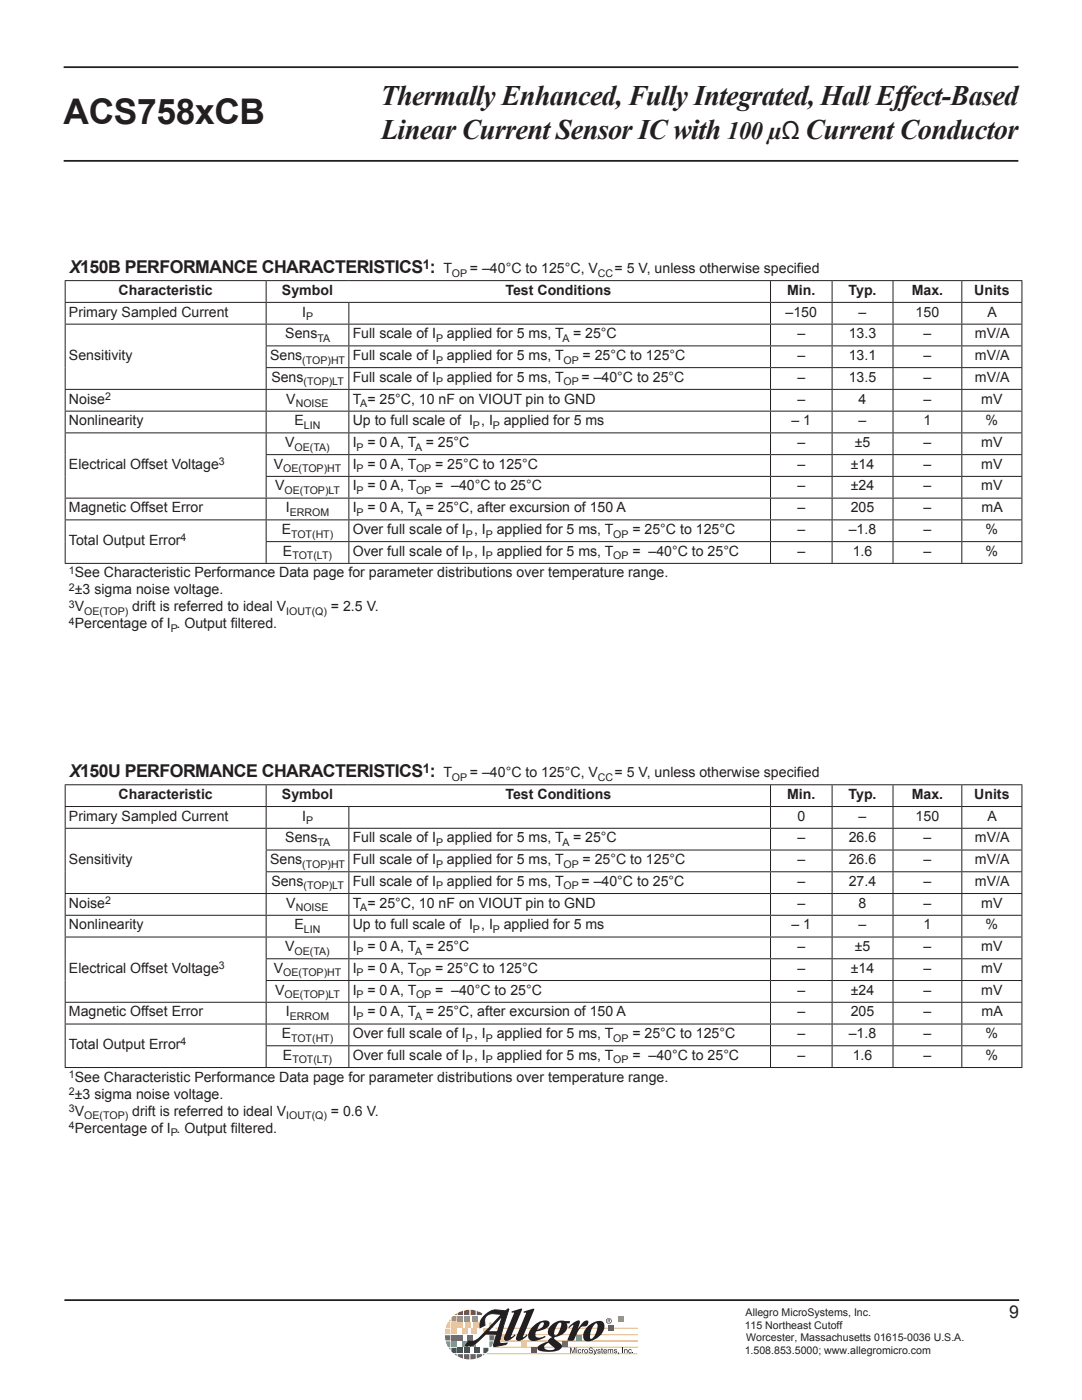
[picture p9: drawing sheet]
<svg xmlns="http://www.w3.org/2000/svg" width="216mm" height="279mm" viewBox="0 0 216 279" stroke-linecap="round" stroke-linejoin="round" font-family="sans-serif">
<path d="M12.7 13.4h190.5M12.7 32.1h190.5M12.9 259.5h190.5" fill="none" stroke="#231f20" stroke-width=".35"/>
<path d="M97.1 270.1h30M98.4 268.9h28.9M98.9 267.6h28.4" fill="none" stroke="#f99d33" stroke-width=".2"/>
<path d="M96.4 270.3h.3l-.3 .2z" fill="#593b97"/>
<path d="M89.9 263.2v.5h-.4z" fill="#f15a30"/>
<path d="M89.4 263.9h.5v1.1h-1z" fill="#f99d33"/>
<path d="M88.9 265.2h1v1h-1.1z" fill="#fff200"/>
<path d="M88.8 266.4h1.1v1.1h-1z" fill="#36b557"/>
<path d="M88.9 267.7h1v1.1a.75 .75 0 0 1-.9-.8z" fill="#00a6be"/>
<path d="M89.5 269h.4v.4z" fill="#0077c0"/>
<path d="M90.7 262.4l.4-.3v.3z" fill="#ed1556"/>
<path d="M90.1 263l.3-.4h.7v1.1h-1z" fill="#f15a30"/>
<path d="M90.1 263.9h1v1.1h-1z" fill="#f99d33"/>
<path d="M90.1 265.2h1v1h-1z" fill="#fff200"/>
<path d="M90.1 266.4h1v1.1h-1z" fill="#36b557"/>
<path d="M90.1 267.7h1v1.1h-1z" fill="#00a6be"/>
<path d="M90.1 269h1v1h-.7l-.3-.3z" fill="#0077c0"/>
<path d="M90.6 270.3h.5v.3z" fill="#593b97"/>
<path d="M91.3 262l1.1-.4v.8h-1.1z" fill="#ed1556"/>
<path d="M91.3 262.6h1.1v1.1h-1.1z" fill="#f15a30"/>
<path d="M91.3 263.9h1.1v1.1h-1.1z" fill="#f99d33"/>
<path d="M92.2 265.2h1.1v1h-1.1z" fill="#fff200"/>
<path d="M91.3 266.4h1.1v1.1h-1.1z" fill="#36b557"/>
<path d="M92.2 267.7h1.1v1.1h-1.1z" fill="#00a6be"/>
<path d="M91.3 269h1.1v1h-1.1z" fill="#0077c0"/>
<path d="M91.3 270.3h1.1v.8l-1.1-.4z" fill="#593b97"/>
<path d="M92.6 261.5l1.1-.1v1h-1.1z" fill="#ed1556"/>
<path d="M92.6 262.6h1.1v1.1h-1.1z" fill="#f15a30"/>
<path d="M92.9 263.9h1.1v1.1h-1.1z" fill="#f99d33"/>
<path d="M94.1 265.2h1.1v1h-1.1z" fill="#fff200"/>
<path d="M93.3 266.4h1.1v1.1h-1.1z" fill="#36b557"/>
<path d="M93.9 267.7h1.1v1.1h-1.1z" fill="#00a6be"/>
<path d="M92.6 269h1.1v1h-1.1z" fill="#0077c0"/>
<path d="M92.6 270.3h1.1v1l-1.1-.1z" fill="#593b97"/>
<path d="M93.9 261.4l1 .1v.9h-1z" fill="#ed1556"/>
<path d="M94.3 262.6h1v1.1h-1z" fill="#f15a30"/>
<path d="M96.5 265.2h1.1v1h-1.1z" fill="#fff200"/>
<path d="M94.7 269h1v1h-1z" fill="#0077c0"/>
<g fill="#593b97">
<path d="M93.9 270.3h1v.8l-1 .2z"/>
<path d="M95.1 270.3h1.1v.3l-1.1 .5z"/>
</g>
<path d="M94.5 263.9h1.1v1.1h-1.1z" fill="#f99d33"/>
<path d="M96.4 269h1.1a1.02 1.02 0 0 1-.5 1h-.6z" fill="#0077c0"/>
<path d="M97.7 263.9h.3l.5 1.1h-.8z" fill="#f99d33"/>
<path d="M97.7 266.4h1l-.2 1.1h-.8z" fill="#36b557"/>
<path d="M97.7 267.7h.8l-.1 .3a.76 .76 0 0 1-.7 .8z" fill="#00a6be"/>
<path d="M95.1 261.6l1.1 .5v.3h-1.1z" fill="#ed1556"/>
<path d="M99.8 266.4h1.1v1.1h-1.1z" fill="#fff200"/>
<path d="M106.1 269h1.1v1h-1.1z" fill="#ed1556"/>
<path d="M112.3 267.7h1v1.1h-1z" fill="#36b557"/>
<path d="M115 266.4h1.1v1.1h-1.1z" fill="#00a6be"/>
<path d="M123.3 262.7h1.1v1h-1.1z" fill="#f15a30"/>
<path d="M104 267.7h1.1v1.1h-1.1z" fill="#f99d33"/>
<g fill="#231f20">
<path d="M113.8 269h.2l.3 .9 .3-.9h.2v1.1h-.1v-1l-.3 1h-.2l-.3-1v1h-.1z"/>
<path d="M115.5 269.3h.4l.1 .2-.2-.1a.27 .27 0 0 0-.4 .2 .27 .27 0 0 0 .4 .3l.2-.1-.1 .1a.34 .34 0 0 1-.6 0z"/>
<path d="M116.1 269.3l.2 .1 .2-.2-.2 .4v.5h-.2z"/>
<path d="M117.6 269h.5l.2 .3-.4-.2-.3 .2 .7 .3a.42 .42 0 0 1-.4 .5 .42 .42 0 0 1-.5-.4l.5 .3 .3-.2-.6-.3-.1-.2z"/>
<path d="M118.4 269.3h.2l.2 .6 .2-.6h.1l-.4 1.1h-.2l.2-.3z"/>
<path d="M119.3 269.3l.2-.1 .3 .2-.4 .1 .4 .2-.1 .3-.5-.1v-.1l.3 .2 .2-.2-.4-.2z"/>
<path d="M120 269l.3 .3-.1 .1 .1 .7-.2-.1-.1-.6h-.1z"/>
<path d="M121.3 269.3l.1 .1 .8-.1 .1 .8h-.1v-.6l-.1-.1-.2 .2v.5h-.2l-.1-.7-.2 .2v.5h-.1z"/>
<path d="M122.6 269.3l.2-.1 .3 .2-.5 .1 .5 .2-.1 .3-.5-.1v-.1l.3 .2 .2-.2-.4-.2z"/>
<path d="M123.3 269.9h.2l-.2 .4z"/>
<path d="M124.2 269h.1v1.1h-.1z"/>
<path d="M124.6 269.3h.6v.8h-.1l-.1-.7h-.1l-.2 .2v.5h-.1z"/>
<path d="M125.5 269.3h.4l.1 .2-.1-.1a.27 .27 0 0 0-.4 .2 .27 .27 0 0 0 .3 .3l.2-.1v.1a.34 .34 0 0 1-.6 0z"/>
<path d="M126.2 269.9h.2v.2h-.2z"/>
<path d="M115 269.3v.8h.2v-.8zM115 269v.1h.2v-.1z"/>
<path d="M116.6 269.7a.4 .4 0 0 0 .8 0 .4 .4 0 0 0-.8 0zM116.7 269.7a.3 .3 0 0 1 .6 0 .3 .3 0 0 1-.6 0z"/>
<path d="M120.6 269.3a.42 .42 0 0 0-.2 .6 .42 .42 0 0 0 .6 .1l.1-.2-.3 .2-.3-.3h.6v-.2l-.1-.2zM120.6 269.4h.3l.1 .2h-.5z"/>
</g>
<path d="M98.9 265.1h28.4M99.1 266.3l28.2 .1" fill="none" stroke="#f99d33" stroke-width=".2"/>
<g fill="#231f20">
<path d="M102.1 261.7l1.8-.5 .3 .1-2.3 5.5 .8-.5 .2 .2a1.94 1.94 0 0 1-2.2 1l-.1-.6 1.9-4.8v-.1h-.4z"/>
<path d="M104.5 261.7l1.9-.5 .2 .1-2.3 5.6 .8-.6 .2 .2-1 .8a.92 .92 0 0 1-1.3 .1v-.6l1.9-4.6v-.3l-.4 .1z"/>
<path d="M106.4 264.6a2.45 2.45 0 0 1 3.2-.8 1.36 1.36 0 0 1-1.3 1.6l-1.3 .3 .1-.3a1.31 1.31 0 0 0 1.4-1.5 1.17 1.17 0 0 0-1.2 1.1 1.76 1.76 0 0 0-.3 1.8 1.75 1.75 0 0 0 1.8-.2v.2a3.8 3.8 0 0 1-2.9 .7 1.37 1.37 0 0 1-.1-2z"/>
<path d="M113.4 264.9l1.1-1a.88 .88 0 0 1 1.2-.2l-.4 1.6 1-1.4 .5-.3h.5a.82 .82 0 0 1-.1 .9 .82 .82 0 0 1-1 .2 4.9 4.9 0 0 0-1.6 2.7l-.6 .2-.8-.2 1.2-2.9-.8 .5z"/>
<path d="M117.2 264.8l.7-.6 1-.4v.3a3.2 3.2 0 0 0-1.1 3.1h.2a3.1 3.1 0 0 0 1.1-3.1h-.2v-.3a1.11 1.11 0 0 1 1.3-.1 1.11 1.11 0 0 1 .4 1.3 3.5 3.5 0 0 1-3.7 2.6 1.66 1.66 0 0 1 0-2.5z"/>
<path d="M110 264.4l.7-.4 .8-.4 .1 .4-.3 .3a3.1 3.1 0 0 0-.6 2.2h.1a1.5 1.5 0 0 0 1-1.4l.2-1-.2-.1h-.2l-.1-.4 2.3 .1-.2 .4h-.5a1.89 1.89 0 0 1-1.5 2.5l-.9 .3a.41 .41 0 0 0 .3 .6l.9 .7 .2 .4a1.83 1.83 0 0 1-2.1 1.2l-1.5-.1a1.2 1.2 0 0 1-1.3-.5 2.03 2.03 0 0 1 1.8-1.4l.3-.1 .1 .3-.2 .1a.67 .67 0 0 0-.6 .8 .67 .67 0 0 0 .8 .5h.7a.46 .46 0 0 0 .6-.3l-.7-.6a.77 .77 0 0 1-.3-1.3l.5-.4a1.15 1.15 0 0 1-.9-.8 1.15 1.15 0 0 1 .4-1.2z"/>
</g>
<path d="M100.2 262.6l-.9 3.2h-2zM96.7 262.6l-.8 1-.1 1.4 1-.5a1.63 1.63 0 0 1 1.5-2.3l1.8 .1-4.6 4.9a2.14 2.14 0 0 1-2 .5l-.6 .8a2.43 2.43 0 0 0 2.5-.8l1.5-1.4h2.2l-.7 2.2 .1 .2 2.4-.4 .3-.3-1.3 .1-.2-.3 .8-3.4 1-3.1-.1-.1-.7 .4a3.9 3.9 0 0 0-3 .2z" fill-rule="evenodd" fill="#231f20"/>
<path d="M96.7 262.6l1-.8a2.58 2.58 0 0 1 2-.3l1 .1 .7-.4 .1 .1-1 3.1-.8 3.4 .2 .3 1.3-.1-.3 .3-2.4 .4-.1-.2 .7-2.2h-2.2a8.8 8.8 0 0 1-2.6 2.1l-.8 .2-.6-.1 .6-.8a2.32 2.32 0 0 0 2.3-.9l4.3-4.5a3.1 3.1 0 0 0-3 .3 2.05 2.05 0 0 0-.3 1.9l-1 .5 .1-1.4zM100.2 262.6l-.9 3.2h-2z" fill="none" stroke="#231f20" stroke-width=".2"/>
<path d="M121.4 264.6h1.1v1h-1.1z" fill="#593b97"/>
<path d="M120.9 263.6a.6 .6 0 0 0 1.2 0 .6 .6 0 0 0-1.2 0zM121 263.6a.5 .5 0 0 1 1 0 .5 .5 0 0 1-1 0zM121.3 263.3v.6l.1-.2 .4 .2-.2-.2 .1-.2v-.2zM121.4 263.4h.2v.2h-.2z" fill-rule="evenodd" fill="#231f20"/>
<g fill="none" stroke="#231f20" stroke-width=".2">
<path d="M12.9 56h191.1M13 56.1v4.2M53.1 56.1v4.2M153.7 56.1v4.2M166 56.1v4.2M178.2 56.1v4.2M191.9 56.1v4.2M203.9 56.1v4.2M12.9 60.3h191.1M13 60.4v4.2M13 64.8v12.8M13 77.8v4.2"/>
<path d="M53.1 60.4v4.2M53.1 64.8v4.1M53.1 69.1v4.2M53.1 73.5v4.1M53.1 77.8v4.2M69.6 60.4v4.2M69.6 64.8v4.1M69.6 69.1v4.2M69.6 73.5v4.1M69.6 77.8v4.2M153.7 64.8v4.1M153.7 69.1v4.2"/>
<path d="M153.7 73.5v4.1M153.7 77.8v4.2M153.7 60.4v4.2M166 64.8v4.1M166 69.1v4.2M166 73.5v4.1M166 77.8v4.2M166 60.4v4.2M178.2 64.8v4.1M178.2 69.1v4.2M178.2 73.5v4.1M178.2 77.8v4.2"/>
<path d="M178.2 60.4v4.2M191.9 64.8v4.1M191.9 69.1v4.2M191.9 73.5v4.1M191.9 77.8v4.2M191.9 60.4v4.2M203.9 64.8v4.1M203.9 69.1v4.2M203.9 73.5v4.1M203.9 77.8v4.2M203.9 60.4v4.2M204 69h-151"/>
<path d="M204 73.4h-151M204 77.7h-191.1M204 64.7h-191.1M13 86.5v12.8M13 99.5v4.2M13 82.1v4.2M53 90.7h151M53 95.1h151M53.1 86.5v4.1M53.1 90.8v4.2M53.1 95.2v4.1M53.1 99.5v4.2"/>
<path d="M53.1 82.1v4.2M69.6 86.5v4.1M69.6 90.8v4.2M69.6 95.2v4.1M69.6 99.5v4.2M69.6 82.1v4.2M153.7 86.5v4.1M153.7 90.8v4.2M153.7 95.2v4.1M153.7 82.1v4.2M153.7 99.5v4.2M166 86.5v4.1"/>
<path d="M166 90.8v4.2M166 95.2v4.1M166 82.1v4.2M166 99.5v4.2M178.2 86.5v4.1M178.2 90.8v4.2M178.2 95.2v4.1M178.2 82.1v4.2M178.2 99.5v4.2M191.9 86.5v4.1M191.9 90.8v4.2M191.9 95.2v4.1"/>
<path d="M191.9 99.5v4.2M191.9 82.1v4.2M203.9 82.1v4.2M203.9 86.5v4.1M203.9 90.8v4.2M203.9 95.2v4.1M203.9 99.5v4.2M204 99.4h-191.1M204 86.4h-191.1M204 82.1h-191.1M12.9 112.4h191.1M13 103.8v8.5"/>
<path d="M53.1 103.8v4.2M53.1 108.2v4.1M69.6 103.8v4.2M69.6 108.2v4.1M153.7 103.8v4.2M153.7 108.2v4.1M166 103.8v4.2M166 108.2v4.1M178.2 103.8v4.2M178.2 108.2v4.1M191.9 103.8v4.2M191.9 108.2v4.1"/>
<path d="M203.9 103.8v4.2M203.9 108.2v4.1M204 103.8h-191.1M204 108.1h-151M12.9 156.6h191.1M13 156.7v4.2M53.1 156.7v4.2M153.7 156.7v4.2M166 156.7v4.2M178.2 156.7v4.2M191.9 156.7v4.2M203.9 156.7v4.2"/>
<path d="M12.9 165.3h191.1M12.9 178.3h191.1M13 161v4.2M13 165.4v12.8M13 178.4v4.2M53 169.6h151M53 174h151M53.1 161v4.2M53.1 165.4v4.2M53.1 169.7v4.2M53.1 174.1v4.1M53.1 178.4v4.2"/>
<path d="M69.6 161v4.2M69.6 165.4v4.2M69.6 169.7v4.2M69.6 174.1v4.1M69.6 178.4v4.2M153.7 165.4v4.2M153.7 169.7v4.2M153.7 174.1v4.1M153.7 178.4v4.2M153.7 161v4.2M166 165.4v4.2M166 169.7v4.2"/>
<path d="M166 174.1v4.1M166 178.4v4.2M166 161v4.2M178.2 165.4v4.2M178.2 169.7v4.2M178.2 174.1v4.1M178.2 178.4v4.2M178.2 161v4.2M191.9 165.4v4.2M191.9 169.7v4.2M191.9 174.1v4.1M191.9 178.4v4.2"/>
<path d="M191.9 161v4.2M203.9 165.4v4.2M203.9 169.7v4.2M203.9 174.1v4.1M203.9 178.4v4.2M203.9 161v4.2M204 161h-191.1M12.9 187h191.1M12.9 182.7h191.1M13 187.1v12.8M13 182.8v4.1M53 195.7h151"/>
<path d="M53.1 187.1v4.2M53.1 191.4v4.2M53.1 195.8v4.1M53.1 182.8v4.1M69.6 187.1v4.2M69.6 191.4v4.2M69.6 195.8v4.1M69.6 182.8v4.1M153.7 187.1v4.2M153.7 191.4v4.2M153.7 195.8v4.1M153.7 182.8v4.1"/>
<path d="M166 187.1v4.2M166 191.4v4.2M166 195.8v4.1M166 182.8v4.1M178.2 187.1v4.2M178.2 191.4v4.2M178.2 195.8v4.1M178.2 182.8v4.1M191.9 187.1v4.2M191.9 191.4v4.2M191.9 195.8v4.1M191.9 182.8v4.1"/>
<path d="M203.9 182.8v4.1M203.9 187.1v4.2M203.9 191.4v4.2M203.9 195.8v4.1M204 191.3h-151M12.9 213h191.1M12.9 200h191.1M12.9 204.4h191.1M13 200.1v4.2M13 204.5v8.5M53 208.7h151M53.1 200.1v4.2"/>
<path d="M53.1 204.5v4.1M53.1 208.8v4.2M69.6 200.1v4.2M69.6 204.5v4.1M69.6 208.8v4.2M153.7 204.5v4.1M153.7 208.8v4.2M153.7 200.1v4.2M166 204.5v4.1M166 208.8v4.2M166 200.1v4.2M178.2 204.5v4.1"/>
<path d="M178.2 208.8v4.2M178.2 200.1v4.2M191.9 200.1v4.2M191.9 204.5v4.1M191.9 208.8v4.2M203.9 200.1v4.2M203.9 204.5v4.1M203.9 208.8v4.2"/>
</g>
<text font-size="7.1" fill="#231f20" x="12.7" y="24.8">ACS758xCB</text>
<g font-size="5.6" fill="#231f20">
<text x="75.9" y="21">Thermally Enhanced, Fully Integrated, Hall Effect-Based</text>
<text x="76" y="27.8">Linear Current Sensor IC with</text>
<text x="160.8" y="27.8">Current Conductor</text>
</g>
<text font-size="4.9" fill="#231f20" x="145" y="27.8">100 μΩ</text>
<g font-size="3.5" fill="#231f20">
<text x="13.8" y="54.5">X150B PERFORMANCE CHARACTERISTICS :</text>
<text x="13.8" y="155.1">X150U PERFORMANCE CHARACTERISTICS :</text>
<text x="201.4" y="263.1">9</text>
</g>
<g font-size="2.8" fill="#231f20">
<text x="23.6" y="58.8">Characteristic</text>
<text x="56.3" y="58.8">Symbol</text>
<text x="88.5" y="54.5">T</text>
<text x="93.8" y="54.5">= –40°C to 125°C, V</text>
<text x="100.9" y="58.8">Test Conditions</text>
<text x="122.6" y="54.5">= 5 V, unless otherwise specified</text>
<text x="157.1" y="58.8">Min.</text>
<text x="169.3" y="58.8">Typ.</text>
<text x="181.9" y="58.8">Max.</text>
<text x="194.4" y="58.8">Units</text>
<text x="13.8" y="63.2">Primary Sampled Current</text>
<text x="60.3" y="63.2">I</text>
<text x="156.8" y="63.2">–150</text>
<text x="171.3" y="63.2">–</text>
<text x="182.7" y="63.2">150</text>
<text x="197.1" y="63.2">A</text>
<text x="13.8" y="71.8">Sensitivity</text>
<text x="53.9" y="71.8">Sens</text>
<text x="56.9" y="67.5">Sens</text>
<text x="70.4" y="67.5">Full scale of I</text>
<text x="70.4" y="71.8">Full scale of I</text>
<text x="89.2" y="67.5">applied for 5 ms, T = 25°C</text>
<text x="89.2" y="71.8">applied for 5 ms, T</text>
<text x="116.2" y="71.8">= 25°C to 125°C</text>
<text x="159.1" y="71.8">–</text>
<text x="159.1" y="67.5">–</text>
<text x="169.4" y="71.8">13.1</text>
<text x="169.4" y="67.5">13.3</text>
<text x="184.3" y="71.8">–</text>
<text x="184.3" y="67.5">–</text>
<text x="194.5" y="71.8">mV/A</text>
<text x="194.5" y="67.5">mV/A</text>
<text x="54.1" y="76.2">Sens</text>
<text x="70.4" y="76.2">Full scale of I</text>
<text x="89.2" y="76.2">applied for 5 ms, T</text>
<text x="116" y="76.2">= –40°C to 25°C</text>
<text x="159.1" y="76.2">–</text>
<text x="169.4" y="76.2">13.5</text>
<text x="184.3" y="76.2">–</text>
<text x="194.5" y="76.2">mV/A</text>
<text x="13.8" y="80.5">Noise</text>
<text x="57.1" y="80.5">V</text>
<text x="70.4" y="80.5">T = 25°C, 10 nF on VIOUT pin to GND</text>
<text x="159.1" y="80.5">–</text>
<text x="171.3" y="80.5">4</text>
<text x="184.3" y="80.5">–</text>
<text x="195.8" y="80.5">mV</text>
<text x="13.8" y="84.9">Nonlinearity</text>
<text x="56.9" y="89.2">V</text>
<text x="58.8" y="84.9">E</text>
<text x="70.4" y="84.9">Up to full scale of I , I</text>
<text x="70.4" y="89.2">I</text>
<text x="73.3" y="89.2">= 0 A, T = 25°C</text>
<text x="100.5" y="84.9">applied for 5 ms</text>
<text x="157.9" y="84.9">– 1</text>
<text x="159.1" y="89.2">–</text>
<text x="170.6" y="89.2">±5</text>
<text x="171.3" y="84.9">–</text>
<text x="184.3" y="84.9">1</text>
<text x="184.3" y="89.2">–</text>
<text x="195.8" y="89.2">mV</text>
<text x="196.7" y="84.9">%</text>
<text x="13.8" y="93.5">Electrical Offset Voltage</text>
<text x="54.6" y="93.5">V</text>
<text x="70.4" y="93.5">I</text>
<text x="73.3" y="93.5">= 0 A, T</text>
<text x="86.8" y="93.5">= 25°C to 125°C</text>
<text x="159.1" y="93.5">–</text>
<text x="169.8" y="93.5">±14</text>
<text x="184.3" y="93.5">–</text>
<text x="195.8" y="93.5">mV</text>
<text x="54.9" y="97.9">V</text>
<text x="70.4" y="97.9">I</text>
<text x="73.3" y="97.9">= 0 A, T</text>
<text x="86.8" y="97.9">= –40°C to 25°C</text>
<text x="159.1" y="97.9">–</text>
<text x="169.8" y="97.9">±24</text>
<text x="184.3" y="97.9">–</text>
<text x="195.8" y="97.9">mV</text>
<text x="13.8" y="102.2">Magnetic Offset Error</text>
<text x="56.2" y="106.6">E</text>
<text x="57" y="102.2">I</text>
<text x="70.4" y="102.2">I</text>
<text x="70.4" y="106.6">Over full scale of I , I</text>
<text x="73.3" y="102.2">= 0 A, T = 25°C, after excursion of 150 A</text>
<text x="99.1" y="106.6">applied for 5 ms, T</text>
<text x="126.2" y="106.6">= 25°C to 125°C</text>
<text x="159.1" y="102.2">–</text>
<text x="159.1" y="106.6">–</text>
<text x="169.4" y="106.6">–1.8</text>
<text x="169.8" y="102.2">205</text>
<text x="184.3" y="102.2">–</text>
<text x="184.3" y="106.6">–</text>
<text x="195.9" y="102.2">mA</text>
<text x="196.7" y="106.6">%</text>
<text x="13.8" y="108.7">Total Output Error</text>
<text x="56.5" y="110.9">E</text>
<text x="70.4" y="110.9">Over full scale of I , I</text>
<text x="99.1" y="110.9">applied for 5 ms, T</text>
<text x="126.2" y="110.9">= –40°C to 25°C</text>
<text x="159.1" y="110.9">–</text>
<text x="170.2" y="110.9">1.6</text>
<text x="184.3" y="110.9">–</text>
<text x="196.7" y="110.9">%</text>
<text x="14.9" y="115.3">See Characteristic Performance Data page for parameter distributions over temperature range.</text>
<text x="14.9" y="118.6">±3 sigma noise voltage.</text>
<text x="14.9" y="122">V</text>
<text x="14.9" y="125.4">Percentage of I . Output filtered.</text>
<text x="26.4" y="122">drift is referred to ideal V</text>
<text x="66" y="122">= 2.5 V.</text>
<text x="88.5" y="155.1">T</text>
<text x="93.8" y="155.1">= –40°C to 125°C, V</text>
<text x="122.6" y="155.1">= 5 V, unless otherwise specified</text>
<text x="23.6" y="159.4">Characteristic</text>
<text x="56.3" y="159.4">Symbol</text>
<text x="100.9" y="159.4">Test Conditions</text>
<text x="157.1" y="159.4">Min.</text>
<text x="169.3" y="159.4">Typ.</text>
<text x="181.9" y="159.4">Max.</text>
<text x="194.4" y="159.4">Units</text>
<text x="13.8" y="163.8">Primary Sampled Current</text>
<text x="60.3" y="163.8">I</text>
<text x="159.1" y="163.8">0</text>
<text x="171.3" y="163.8">–</text>
<text x="182.7" y="163.8">150</text>
<text x="197.1" y="163.8">A</text>
<text x="13.8" y="172.5">Sensitivity</text>
<text x="53.9" y="172.5">Sens</text>
<text x="56.9" y="168.1">Sens</text>
<text x="70.4" y="168.1">Full scale of I</text>
<text x="70.4" y="172.5">Full scale of I</text>
<text x="89.2" y="168.1">applied for 5 ms, T = 25°C</text>
<text x="89.2" y="172.5">applied for 5 ms, T</text>
<text x="116.2" y="172.5">= 25°C to 125°C</text>
<text x="159.1" y="172.5">–</text>
<text x="159.1" y="168.1">–</text>
<text x="169.4" y="172.5">26.6</text>
<text x="169.4" y="168.1">26.6</text>
<text x="184.3" y="172.5">–</text>
<text x="184.3" y="168.1">–</text>
<text x="194.5" y="172.5">mV/A</text>
<text x="194.5" y="168.1">mV/A</text>
<text x="54.1" y="176.8">Sens</text>
<text x="70.4" y="176.8">Full scale of I</text>
<text x="89.2" y="176.8">applied for 5 ms, T</text>
<text x="116" y="176.8">= –40°C to 25°C</text>
<text x="159.1" y="176.8">–</text>
<text x="169.4" y="176.8">27.4</text>
<text x="184.3" y="176.8">–</text>
<text x="194.5" y="176.8">mV/A</text>
<text x="13.8" y="185.5">Nonlinearity</text>
<text x="13.8" y="181.1">Noise</text>
<text x="57.1" y="181.1">V</text>
<text x="58.8" y="185.5">E</text>
<text x="70.4" y="181.1">T = 25°C, 10 nF on VIOUT pin to GND</text>
<text x="70.4" y="185.5">Up to full scale of I , I</text>
<text x="100.5" y="185.5">applied for 5 ms</text>
<text x="157.9" y="185.5">– 1</text>
<text x="159.1" y="181.1">–</text>
<text x="171.3" y="185.5">–</text>
<text x="171.3" y="181.1">8</text>
<text x="184.3" y="185.5">1</text>
<text x="184.3" y="181.1">–</text>
<text x="195.8" y="181.1">mV</text>
<text x="196.7" y="185.5">%</text>
<text x="56.9" y="189.8">V</text>
<text x="70.4" y="189.8">I</text>
<text x="73.3" y="189.8">= 0 A, T = 25°C</text>
<text x="159.1" y="189.8">–</text>
<text x="170.6" y="189.8">±5</text>
<text x="184.3" y="189.8">–</text>
<text x="195.8" y="189.8">mV</text>
<text x="13.8" y="194.2">Electrical Offset Voltage</text>
<text x="54.6" y="194.2">V</text>
<text x="70.4" y="194.2">I</text>
<text x="73.3" y="194.2">= 0 A, T</text>
<text x="86.8" y="194.2">= 25°C to 125°C</text>
<text x="159.1" y="194.2">–</text>
<text x="169.8" y="194.2">±14</text>
<text x="184.3" y="194.2">–</text>
<text x="195.8" y="194.2">mV</text>
<text x="13.8" y="202.8">Magnetic Offset Error</text>
<text x="54.9" y="198.5">V</text>
<text x="57" y="202.8">I</text>
<text x="70.4" y="198.5">I</text>
<text x="70.4" y="202.8">I</text>
<text x="73.3" y="198.5">= 0 A, T</text>
<text x="73.3" y="202.8">= 0 A, T = 25°C, after excursion of 150 A</text>
<text x="86.8" y="198.5">= –40°C to 25°C</text>
<text x="159.1" y="202.8">–</text>
<text x="159.1" y="198.5">–</text>
<text x="169.8" y="202.8">205</text>
<text x="169.8" y="198.5">±24</text>
<text x="184.3" y="202.8">–</text>
<text x="184.3" y="198.5">–</text>
<text x="195.8" y="198.5">mV</text>
<text x="195.9" y="202.8">mA</text>
<text x="13.8" y="209.4">Total Output Error</text>
<text x="56.2" y="207.2">E</text>
<text x="70.4" y="207.2">Over full scale of I , I</text>
<text x="99.1" y="207.2">applied for 5 ms, T</text>
<text x="126.2" y="207.2">= 25°C to 125°C</text>
<text x="159.1" y="207.2">–</text>
<text x="169.4" y="207.2">–1.8</text>
<text x="184.3" y="207.2">–</text>
<text x="196.7" y="207.2">%</text>
<text x="14.9" y="215.9">See Characteristic Performance Data page for parameter distributions over temperature range.</text>
<text x="56.5" y="211.5">E</text>
<text x="70.4" y="211.5">Over full scale of I , I</text>
<text x="99.1" y="211.5">applied for 5 ms, T</text>
<text x="126.2" y="211.5">= –40°C to 25°C</text>
<text x="159.1" y="211.5">–</text>
<text x="170.2" y="211.5">1.6</text>
<text x="184.3" y="211.5">–</text>
<text x="196.7" y="211.5">%</text>
<text x="14.9" y="219.3">±3 sigma noise voltage.</text>
<text x="14.9" y="222.6">V</text>
<text x="14.9" y="226">Percentage of I . Output filtered.</text>
<text x="26.4" y="222.6">drift is referred to ideal V</text>
<text x="66" y="222.6">= 0.6 V.</text>
</g>
<g font-size="2.6" fill="#231f20">
<text x="84.4" y="53.6">1</text>
<text x="84.4" y="154.2">1</text>
</g>
<g font-size="2.1" fill="#231f20">
<text x="90.2" y="55.2">OP</text>
<text x="119.3" y="55.2">CC</text>
<text x="61.1" y="63.9">P</text>
<text x="63.4" y="68.2">TA</text>
<text x="87" y="68.2">P</text>
<text x="112.3" y="68.2">A</text>
<text x="60.3" y="72.6">(TOP)HT</text>
<text x="60.6" y="76.9">(TOP)LT</text>
<text x="87" y="72.6">P</text>
<text x="87" y="76.9">P</text>
<text x="112.4" y="72.6">OP</text>
<text x="112.4" y="76.9">OP</text>
<text x="21" y="79.8">2</text>
<text x="59" y="81.2">NOISE</text>
<text x="71.9" y="81.2">A</text>
<text x="58.8" y="89.9">OE(TA)</text>
<text x="60.7" y="85.6">LIN</text>
<text x="71.2" y="89.9">P</text>
<text x="82.9" y="89.9">A</text>
<text x="94.4" y="85.6">P</text>
<text x="98.4" y="85.6">P</text>
<text x="43.7" y="92.8">3</text>
<text x="56.5" y="94.3">OE(TOP)HT</text>
<text x="71.2" y="94.3">P</text>
<text x="83" y="94.3">OP</text>
<text x="56.8" y="98.6">OE(TOP)LT</text>
<text x="71.2" y="98.6">P</text>
<text x="83" y="98.6">OP</text>
<text x="57.8" y="102.9">ERROM</text>
<text x="58.1" y="107.3">TOT(HT)</text>
<text x="71.2" y="102.9">P</text>
<text x="82.9" y="102.9">A</text>
<text x="93" y="107.3">P</text>
<text x="96.9" y="107.3">P</text>
<text x="122.4" y="107.3">OP</text>
<text x="36" y="108">4</text>
<text x="58.3" y="111.6">TOT(LT)</text>
<text x="93" y="111.6">P</text>
<text x="96.9" y="111.6">P</text>
<text x="122.4" y="111.6">OP</text>
<text x="13.8" y="114.5">1</text>
<text x="13.8" y="117.9">2</text>
<text x="13.8" y="121.3">3</text>
<text x="13.8" y="124.7">4</text>
<text x="16.8" y="122.7">OE(TOP)</text>
<text x="57.1" y="122.7">IOUT(Q)</text>
<text x="34.1" y="126.1">P</text>
<text x="90.2" y="155.8">OP</text>
<text x="119.3" y="155.8">CC</text>
<text x="61.1" y="164.5">P</text>
<text x="60.3" y="173.2">(TOP)HT</text>
<text x="63.4" y="168.8">TA</text>
<text x="87" y="168.8">P</text>
<text x="87" y="173.2">P</text>
<text x="112.3" y="168.8">A</text>
<text x="112.4" y="173.2">OP</text>
<text x="60.6" y="177.5">(TOP)LT</text>
<text x="87" y="177.5">P</text>
<text x="112.4" y="177.5">OP</text>
<text x="21" y="180.4">2</text>
<text x="59" y="181.8">NOISE</text>
<text x="71.9" y="181.8">A</text>
<text x="58.8" y="190.5">OE(TA)</text>
<text x="60.7" y="186.2">LIN</text>
<text x="71.2" y="190.5">P</text>
<text x="82.9" y="190.5">A</text>
<text x="94.4" y="186.2">P</text>
<text x="98.4" y="186.2">P</text>
<text x="43.7" y="193.5">3</text>
<text x="56.5" y="194.9">OE(TOP)HT</text>
<text x="71.2" y="194.9">P</text>
<text x="83" y="194.9">OP</text>
<text x="56.8" y="199.2">OE(TOP)LT</text>
<text x="57.8" y="203.5">ERROM</text>
<text x="71.2" y="199.2">P</text>
<text x="71.2" y="203.5">P</text>
<text x="82.9" y="203.5">A</text>
<text x="83" y="199.2">OP</text>
<text x="36" y="208.6">4</text>
<text x="58.1" y="207.9">TOT(HT)</text>
<text x="93" y="207.9">P</text>
<text x="96.9" y="207.9">P</text>
<text x="122.4" y="207.9">OP</text>
<text x="13.8" y="215.2">1</text>
<text x="58.3" y="212.2">TOT(LT)</text>
<text x="93" y="212.2">P</text>
<text x="96.9" y="212.2">P</text>
<text x="122.4" y="212.2">OP</text>
<text x="13.8" y="218.5">2</text>
<text x="13.8" y="221.9">3</text>
<text x="13.8" y="225.3">4</text>
<text x="16.8" y="223.3">OE(TOP)</text>
<text x="34.1" y="226.7">P</text>
<text x="57.1" y="223.3">IOUT(Q)</text>
<text x="148.8" y="262.6">Allegro MicroSystems, Inc.</text>
<text x="148.6" y="265.2">115 Northeast Cutoff</text>
<text x="148.9" y="267.7">Worcester, Massachusetts 01615-0036 U.S.A.</text>
<text x="148.6" y="270.3">1.508.853.5000; www.allegromicro.com</text>
</g>
</svg>
